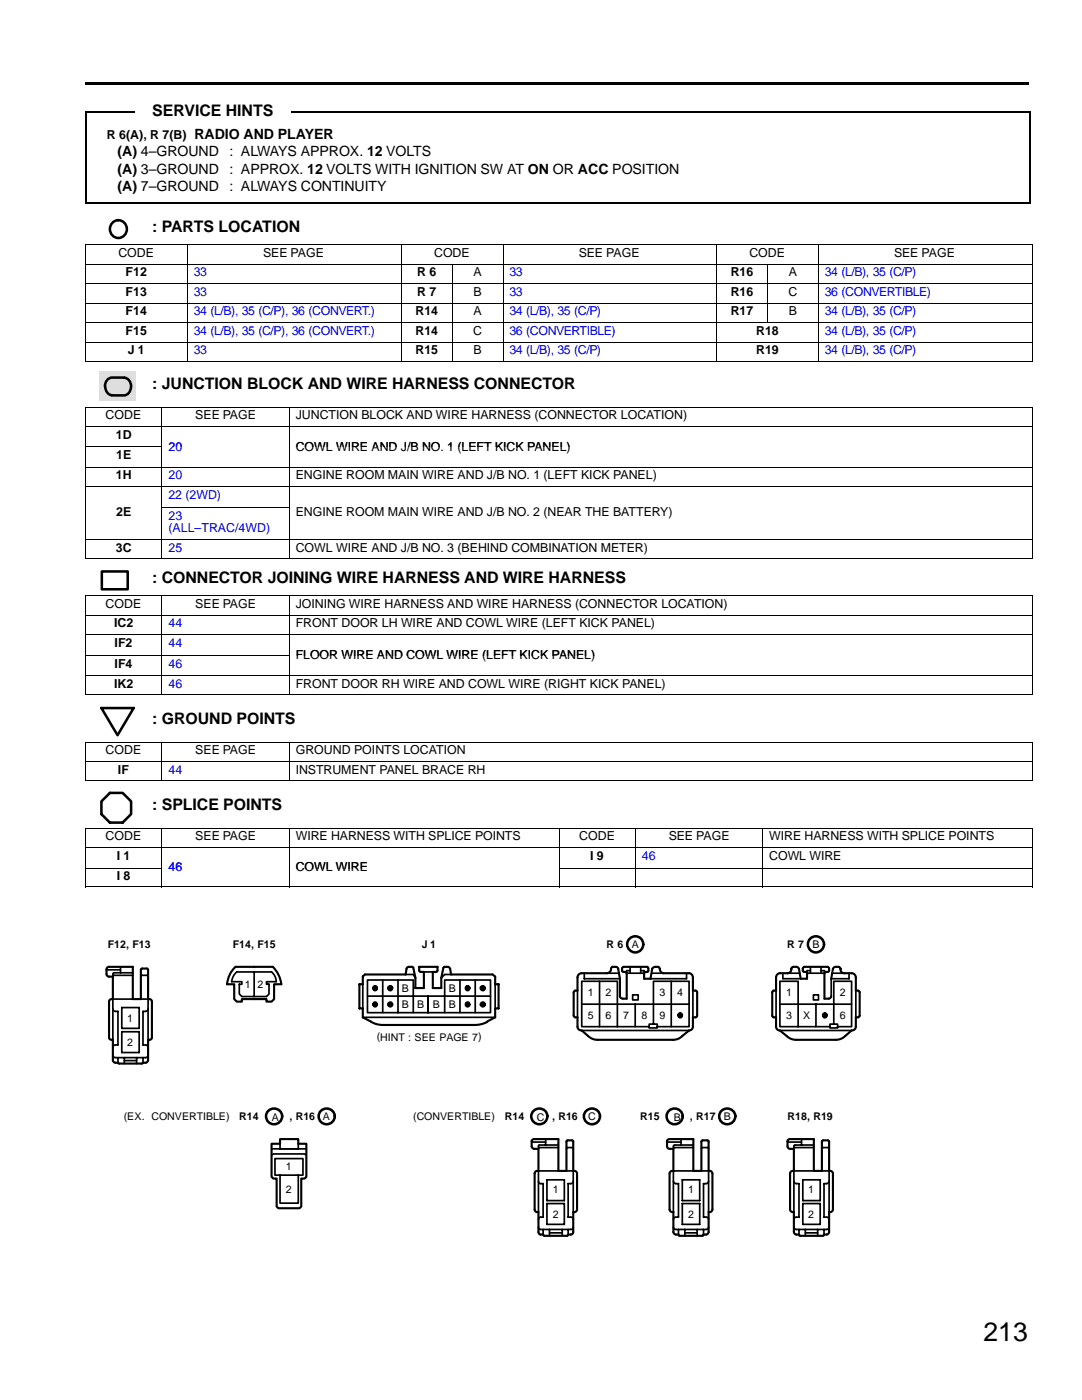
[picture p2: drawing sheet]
<svg xmlns="http://www.w3.org/2000/svg" width="216mm" height="279mm" viewBox="0 0 216 279" stroke-linecap="round" stroke-linejoin="round" font-family="sans-serif">
<path d="M17 16.5h188.3v.5h-188.3z" fill-rule="evenodd" fill="#000"/>
<path d="M17 22.4h188.7M17.1 22.3v18.3M205.5 22.3v18.3M17 40.5h188.7" fill="none" stroke="#000" stroke-width=".25"/>
<circle cx="23.6" cy="45.7" r="1.74" fill="none" stroke="#000" stroke-width=".51"/>
<g fill="none" stroke="#000" stroke-width=".2">
<path d="M17 48.8h189.1M17 52.7h189.1M17 56.6h189.1M17.1 48.8v23.3M37.4 48.8v23.3M80.1 48.8v23.3M90.2 52.7v19.4M100.4 48.8v23.3M143 48.8v23.3M153.1 52.7v11.6M163.3 48.8v23.3M206 48.8v23.3"/>
<path d="M17 60.5h189.1M17 64.4h189.1M17 68.3h189.1M17 72.1h189.1"/>
</g>
<g fill="#dedede">
<path d="M19.9 74.2h7.3v5.9h-7.3z" fill-rule="evenodd"/>
<path d="M21.5 75.7l.9-.3h2.3a1.8 1.8 0 0 1 1.2 2.8l-.7 .6-2.8 .1a1.65 1.65 0 0 1-1.4-1.8h-.1a1.95 1.95 0 0 1 .6-1.4z" fill-rule="evenodd"/>
</g>
<g fill="none" stroke="#000" stroke-width=".51">
<path d="M21.5 75.7l.9-.3h2.3a1.8 1.8 0 0 1 1.2 2.8l-.7 .6-2.8 .1a1.65 1.65 0 0 1-1.4-1.8h-.1a1.95 1.95 0 0 1 .6-1.4zM20.3 114h5.2v3.6h-5.2zM20.2 141.3h6.5l-3.2 5.4z"/>
<circle cx="23.2" cy="161.2" r="3.2"/>
<circle cx="126.8" cy="188.5" r="1.6"/>
<circle cx="162.8" cy="188.5" r="1.61"/>
<circle cx="54.7" cy="222.8" r="1.6"/>
<circle cx="65.2" cy="222.8" r="1.6"/>
<circle cx="107.6" cy="222.8" r="1.59"/>
<circle cx="118.1" cy="222.8" r="1.59"/>
<circle cx="134.6" cy="222.8" r="1.6"/>
<circle cx="145.1" cy="222.8" r="1.6"/>
</g>
<g fill="none" stroke="#000" stroke-width=".2">
<path d="M17 81.2h189.1M17 85.1h189.1M17 89.2h15.3M17 93.3h189.1M17 97.2h189.1M17.1 81.2v30.3M32.3 81.2v30.3M57.7 81.2v30.3M206 81.2v30.3M17 107.7h189.1M17 111.5h189.1M17 118.9h189.1"/>
<path d="M17.1 118.9v19.8M32.3 101.2h25.4M32.3 118.9v19.8M57.7 118.9v19.8M206 118.9v19.8M17 122.8h189.1M17 126.7h189.1M17 130.8h40.7M17 134.8h189.1M17 138.6h189.1M17 148.1h189.1M17 152h189.1"/>
<path d="M17 155.8h189.1M17.1 148.1v7.8M32.3 148.1v7.8M57.7 148.1v7.8M206 148.1v7.8M17 165.3h189.1M17 169.2h189.1M17 173.3h15.3M17 177h189.1M17.1 165.3v11.7M32.3 165.3v11.7M57.7 165.3v11.7"/>
<path d="M111.5 173.3h94.6M111.5 165.3v11.7M126.8 165.3v11.7M152.2 165.3v11.7M206 165.3v11.7"/>
</g>
<path d="M21.5 193h5v6.4h1.6v-6l.3-.1 1.1 .1v6a.57 .57 0 0 1 .8 .5v7.2a.58 .58 0 0 1-.8 .4v4.1l-.2 .4-.8 .1-.2 .2h-4.5l-.3-.2-.7-.1-.3-.4v-4.1a.58 .58 0 0 1-.7-.4v-7.2a.57 .57 0 0 1 .7-.5v-4.5l-1-.1a1.6 1.6 0 0 1-.2-1.6zM47 193h7.4l.8 .8 .5 1 .4 1.6h-1.4v3l-.5 .5h-1v-.5h-4.9v.5h-1.1l-.5-.5v-3h-1.4l.2-1.1 .5-1zM115.5 194.5l.6-.3h5a.95 .95 0 0 0 .9-1l.1-.2a1.24 1.24 0 0 1 1.2 .2 17.7 17.7 0 0 1 .5 5.8l.5 .3h.8v-5l-.2-.3-.7-.1-.1-.6 .2-.3h5v.9l-.7 .2-.1 1.2h1.3l.3-1.9a.92 .92 0 0 1 1.5-.2l.1 .2a.84 .84 0 0 0 .7 .8h5.1a.84 .84 0 0 1 .8 .9v2.6h.6l.2 .3v4.7l-.2 .3h-.6v1.9a.76 .76 0 0 1-.8 .8 7 7 0 0 1-2.4 1.7l-.8 .1h-15.1l-.8-.1a5.9 5.9 0 0 1-2.3-1.7 .78 .78 0 0 1-.9-.8v-1.9h-.6l-.1-.3v-4.7l.1-.3h.6v-2.6zM165.9 195.3l.4-2.1a1.04 1.04 0 0 1 1.4 0v.2a.72 .72 0 0 0 .8 .8h1.4a.85 .85 0 0 1 .9 .9v2.6h.6l.1 .3v4.7l-.1 .3h-.6v1.9a.78 .78 0 0 1-.9 .8 5.9 5.9 0 0 1-2.3 1.7l-.8 .1h-8l-.8-.1a6.7 6.7 0 0 1-2.4-1.7 .76 .76 0 0 1-.7-.8v-1.9h-.7l-.1-.3v-4.7l.1-.3h.7v-2.6a.84 .84 0 0 1 .7-.9h1.5a.94 .94 0 0 0 .9-1 1.06 1.06 0 0 1 1.3 0l.5 2.1h1.2v-1.2l-.6-.2-.2-.2v-.4l.2-.3h4.9l.1 .3v.6l-.7 .1-.2 .3v5l1.1-.1 .3-.4M97.2 203.9l1.6-.9v-1.7h.7v-4.9h-.7v-1.5l-.5-.4h-8.3l-.3-1.3a1 1 0 0 0-1.2-.1l-.4 2.1v2h-1.7v-3.2l.8-.1 .1-.9h-3.6v.9l.9 .1v3.2h-1.7v-2l-.6-2.2a1.2 1.2 0 0 0-1.1 .2l-.3 1.3h-8.1l-.4 .4v1.5h-.7v4.9h.7v1.7l2.5 1.3 1.6 .3h18.2l1.5-.2 1-.4M54.2 228.3h1.7v-1h3.6v1h1.6v6.6l-.3 .3h-.7v5.6l-.3 .3h-4.3l-.3-.3v-5.6h-.7l-.3-.3zM106.2 227.5l.4-.2h4.8v6.4h1.6l.1-6 1.2-.1 .1 .2v5.9a.6 .6 0 0 1 .7 .5v7.2a.6 .6 0 0 1-.7 .5l-.1 4.2-.1 .2-.8 .1-.3 .2h-4.5l-.2-.2-.8-.1-.2-.4v-4a.56 .56 0 0 1-.7-.5v-7.2a.56 .56 0 0 1 .7-.5v-4.4h-.8l-.4-.3zM133.2 227.5l.4-.2h4.7v6.4h1.7v-5.9l.2-.2h1.1l.1 .2v5.9a.6 .6 0 0 1 .8 .5v7.2a.6 .6 0 0 1-.8 .5v4l-.3 .4-.7 .1-.3 .2h-4.5l-.2-.2-.8-.1-.2-.4v-4a.6 .6 0 0 1-.8-.5v-7.2a.6 .6 0 0 1 .8-.5v-4.4h-.8l-.4-.3zM157.2 227.5l.4-.2h4.8v6.4h1.6v-5.9l.3-.2h1l.1 6.1a.6 .6 0 0 1 .8 .5v7.2a.6 .6 0 0 1-.8 .5v4l-.2 .4-.8 .1-.2 .2h-4.5l-.3-.2-.7-.1-.3-.4v-4a.6 .6 0 0 1-.8-.5v-7.2a.6 .6 0 0 1 .8-.5v-4.4h-.8l-.4-.3z" fill="none" stroke="#000" stroke-width=".42"/>
<g fill="none" stroke="#000" stroke-width=".34">
<path d="M21.3 193.5h2.7M24 193v1.1M26.5 194.1h-3.7l-.3 .3v.5l.3-.3h3.7M26.5 199.4h-4v8.1M28.1 194.9l.3-.3h.9l.2 .3M28.1 199.4h1.4v8.1M46.9 194.3l.3-.3h7a2.55 2.55 0 0 1 .9 1.9h-1.9v.5h.5v2l-.5 .5h-4.9l-.5-.5v-2h.5v-.5h-2.1l.3-.8zM50.7 194v4.9M72.4 196.4v4.9M73.3 198.8h9.2v3.3M74.8 196.9v.6M74.9 196.9v.6"/>
<path d="M76.4 195.6v6.5M77.8 196.9v.6M78 196.9v.6M79.4 195.6h-6.1v6.5h6.1M80.9 194.5h1.6l.4 .7M84.6 194h1.8M85.4 198.8h-2.9v-3.2h-3.1v6.5h6M85.4 198.8h3.3v-3.2h9.2v6.5h-12.5M85.4 198.8v3.3M90 194.5h-1.3l-.6 .7M91.8 195.6v6.5M93.2 196.9v.6"/>
<path d="M93.4 196.9v.6M94.8 195.6v6.5M96.3 196.9v.6M96.4 196.9v.6M97.9 198.8h-9.2v3.3M98.8 196.4v4.9M115.2 197.7v5.3M116.6 194.2v1.1h7.1M119.6 195.8v9.1M121.1 194.2h2.4M125.1 194.2h3.4M125.7 193.7h-.6v.6"/>
<path d="M125.7 193v1.2M126.2 198.5h1.1v1.1h-1.1zM127.8 193.7h.7v.6M127.8 193v1.2M130 194.2h2.4M133.9 195.8v9.1M137 194.2v1.1h-7.2M138.3 197.7v5.3M154.9 197.7v5.3M156.2 194.2v1.1h3.6M157.1 194.2h2.5M161 194.2h3.5"/>
<path d="M161.7 193.7h-.7v.6M161.7 193v1.2M162.3 198.5h1v1.1h-1zM163.8 193.7h.7v.6M163.8 193v1.2M166 194.2h2.5M169.4 194.2v1.1h-3.5v3.5M170.8 197.7v5.3M22.5 210.6l.3 .4 .2 .1h6l.3-.1 .2-.4M22.5 201.3l.3 .5h.7v6.7l-.7 .1-.3 .4M23.5 211.1v1M24.3 201.1h3.5v4.1h-3.5z"/>
<path d="M24.3 205.9h3.5v4.2h-3.5zM24.8 211.1v1.2M24.8 211.7h2.5M27.3 211.1v1.2M28.5 211.1v1M29.5 201.3l-.2 .5h-.8v6.7l.8 .1 .2 .4M72.4 203h26.4M74.8 200.2v.5M74.9 200.2v.5M77.8 200.2v.5M78 200.2v.5M93.2 200.2v.5"/>
<path d="M93.4 200.2v.5M96.3 200.2v.5M96.4 200.2v.5M116.1 200.4h21.4M116.1 205.7h21.4M123.2 204.9v-9.1h-7.1v9.1h13.4M126.7 200.4v4.5M129.5 204.4h1.6v.7h-1.6zM130.4 204.4v-8.6h7.1v9.1h-6.4M135.6 202.3v.6M135.8 202.4v.5M155.6 200.4h14.3"/>
<path d="M155.6 205.7h14.3M159.3 204.9v-9.1h-3.7v9.1h10M162.8 200.4v4.5M164.5 202.3v.6M164.7 202.4v.5M165.6 204.4h1.5v.7h-1.5zM166.4 204.4v-8.6h3.5v9.1h-2.8M54.2 230.5l.3-.2h6.3l.3 .2M54.2 229.3h6.9M54.9 231.2h5.6v3.3h-5.6zM55.9 234.5v5.6h3.6v-5.6M55.9 228.3v1"/>
<path d="M59.5 228.3v1M106.1 227.9h2.8M107.4 235.7l.2 .4 .8 .1v6.7l-.8 .1-.2 .4M108.9 227.3v1.2M109.1 235.5h3.5v4.1h-3.5zM111.4 228.5h-3.8l-.2 .3v.5l.2-.3h3.8M111.4 233.7h-4v8.2M113 229.3l.3-.3 1 .1 .1 .2M113 233.7h1.4v8.2M114.4 235.7l-.2 .4-.8 .1v6.7l.8 .1 .2 .4M133.1 227.9h2.8M134.4 235.7l.2 .4 .8 .1v6.7l-.8 .1-.2 .4"/>
<path d="M135.9 227.3v1.2M136.1 235.5h3.5v4.1h-3.5zM138.3 228.5h-3.7l-.2 .3v.5l.2-.3h3.7M138.3 233.7h-3.9v8.2M140 229.3l.2-.3 1.1 .1 .1 .2M140 233.7h1.4v8.2M141.4 235.7l-.3 .4-.7 .1v6.7l.7 .1 .3 .4M157.1 227.9h2.8M158.4 235.7l.3 .4 .7 .1v6.7l-.7 .1-.3 .4M159.9 227.3v1.2M160.2 235.5h3.5v4.1h-3.5zM162.4 228.5h-3.7l-.3 .1v.7l.3-.3h3.7"/>
<path d="M162.4 233.7h-4v8.2M164 229.3l.3-.3h.9l.2 .3M164 233.7h1.4v8.2M165.4 235.7l-.2 .4-.8 .1v6.7l.8 .1 .2 .4M107.4 244.9l.1 .2 .4 .3h6l.3-.1 .2-.4M108.4 245.4v1M109.1 240.2h3.5v4.1h-3.5zM109.6 245.4v1.2M109.6 246h2.6M112.2 245.4v1.2M113.4 245.4v1M134.4 244.9v.2l.5 .3h6l.4-.3 .1-.2"/>
<path d="M135.4 245.4v1M136.1 240.2h3.5v4.1h-3.5zM136.7 246h2.4M136.7 245.4v1.2M139.1 245.4v1.2M140.4 245.4v1M158.4 244.9l.1 .2 .4 .3h6l.5-.3v-.2M159.4 245.4v1M160.2 240.2h3.5v4.1h-3.5zM160.7 246h2.5M160.7 245.4v1.2M163.2 245.4v1.2"/>
<path d="M164.4 245.4v1"/>
<circle cx="74.8" cy="197.2" r=".45"/>
<circle cx="74.8" cy="197.2" r=".34"/>
<circle cx="77.9" cy="197.2" r=".45"/>
<circle cx="77.9" cy="197.2" r=".34"/>
<circle cx="93.3" cy="197.2" r=".45"/>
<circle cx="93.3" cy="197.2" r=".34"/>
<circle cx="96.3" cy="197.2" r=".45"/>
<circle cx="96.4" cy="197.2" r=".34"/>
<circle cx="74.8" cy="200.4" r=".44"/>
<circle cx="74.8" cy="200.5" r=".34"/>
<circle cx="77.9" cy="200.4" r=".45"/>
<circle cx="77.9" cy="200.5" r=".34"/>
<circle cx="93.3" cy="200.4" r=".44"/>
<circle cx="93.3" cy="200.5" r=".34"/>
<circle cx="96.3" cy="200.4" r=".45"/>
<circle cx="96.4" cy="200.5" r=".34"/>
<circle cx="135.7" cy="202.6" r=".45"/>
<circle cx="135.7" cy="202.6" r=".33"/>
<circle cx="164.6" cy="202.6" r=".45"/>
<circle cx="164.6" cy="202.6" r=".33"/>
</g>
<path d="M27 20.1h31v4h-31z" fill-rule="evenodd" fill="#fff"/>
<text font-size="5.3" x="196.3" y="267.5">213</text>
<g font-size="3.2">
<text x="30.4" y="23.1">SERVICE HINTS</text>
<text x="30.4" y="46.2">: PARTS LOCATION</text>
<text x="30.4" y="77.6">: JUNCTION BLOCK AND WIRE HARNESS CONNECTOR</text>
<text x="30.4" y="116.3">: CONNECTOR JOINING WIRE HARNESS AND WIRE HARNESS</text>
<text x="30.4" y="144.5">: GROUND POINTS</text>
<text x="30.4" y="161.7">: SPLICE POINTS</text>
</g>
<g font-size="2.8">
<text x="38.8" y="27.7">RADIO AND PLAYER</text>
<text x="23.5" y="31.2">(A) 4–GROUND</text>
<text x="23.5" y="34.6">(A) 3–GROUND</text>
<text x="45.8" y="31.2">: ALWAYS APPROX. 12 VOLTS</text>
<text x="45.8" y="34.6">: APPROX. 12 VOLTS WITH IGNITION SW AT ON OR ACC POSITION</text>
<text x="23.5" y="38.1">(A) 7–GROUND</text>
<text x="45.8" y="38.1">: ALWAYS CONTINUITY</text>
</g>
<g font-size="2.5">
<text x="21.3" y="27.7">R 6(A), R 7(B)</text>
<text x="23.6" y="51.2">CODE</text>
<text x="52.5" y="51.2">SEE PAGE</text>
<text x="86.6" y="51.2">CODE</text>
<text x="115.5" y="51.2">SEE PAGE</text>
<text x="149.5" y="51.2">CODE</text>
<text x="178.4" y="51.2">SEE PAGE</text>
<text x="25.1" y="55.1">F12</text>
<text x="25.1" y="59">F13</text>
<text x="83.2" y="55.1">R 6</text>
<text x="83.2" y="59">R 7</text>
<text x="94.5" y="55.1">A</text>
<text x="94.5" y="59">B</text>
<text x="145.8" y="55.1">R16</text>
<text x="145.8" y="59">R16</text>
<text x="157.3" y="59">C</text>
<text x="157.4" y="55.1">A</text>
<text x="25.1" y="62.9">F14</text>
<text x="82.9" y="62.9">R14</text>
<text x="94.5" y="62.9">A</text>
<text x="145.8" y="62.9">R17</text>
<text x="157.4" y="62.9">B</text>
<text x="25.1" y="66.8">F15</text>
<text x="25.5" y="70.7">J 1</text>
<text x="82.9" y="66.8">R14</text>
<text x="82.9" y="70.7">R15</text>
<text x="94.4" y="66.8">C</text>
<text x="94.5" y="70.7">B</text>
<text x="150.9" y="66.8">R18</text>
<text x="150.9" y="70.7">R19</text>
<text x="21.1" y="83.7">CODE</text>
<text x="38.9" y="83.7">SEE PAGE</text>
<text x="59" y="83.7">JUNCTION BLOCK AND WIRE HARNESS (CONNECTOR LOCATION)</text>
<text x="23.1" y="87.6">1D</text>
<text x="23.1" y="95.7">1H</text>
<text x="23.2" y="91.7">1E</text>
<text x="59" y="90">COWL WIRE AND J/B NO 1 (LEFT KICK PANEL)</text>
<text x="59" y="90">COWL WIRE AND J/B NO. 1 (LEFT KICK PANEL)</text>
<text x="59" y="95.7">ENGINE ROOM MAIN WIRE AND J/B NO. 1 (LEFT KICK PANEL)</text>
<text x="23.2" y="103">2E</text>
<text x="59" y="103">ENGINE ROOM MAIN WIRE AND J/B NO. 2 (NEAR THE BATTERY)</text>
<text x="23.1" y="110.1">3C</text>
<text x="59" y="110.1">COWL WIRE AND J/B NO. 3 (BEHIND COMBINATION METER)</text>
<text x="21.1" y="121.3">CODE</text>
<text x="22.8" y="125.2">IC2</text>
<text x="38.9" y="121.3">SEE PAGE</text>
<text x="59" y="121.3">JOINING WIRE HARNESS AND WIRE HARNESS (CONNECTOR LOCATION)</text>
<text x="59" y="125.2">FRONT DOOR LH WIRE AND COWL WIRE (LEFT KICK PANEL)</text>
<text x="22.9" y="129.2">IF2</text>
<text x="59" y="131.6">FLOOR WIRE AND COWL WIRE (LEFT KICK PANEL)</text>
<text x="22.8" y="137.2">IK2</text>
<text x="22.9" y="133.3">IF4</text>
<text x="59" y="137.2">FRONT DOOR RH WIRE AND COWL WIRE (RIGHT KICK PANEL)</text>
<text x="21.1" y="150.5">CODE</text>
<text x="23.5" y="154.4">IF</text>
<text x="38.9" y="150.5">SEE PAGE</text>
<text x="59" y="150.5">GROUND POINTS LOCATION</text>
<text x="59" y="154.4">INSTRUMENT PANEL BRACE RH</text>
<text x="21.1" y="167.7">CODE</text>
<text x="38.9" y="167.7">SEE PAGE</text>
<text x="59" y="167.7">WIRE HARNESS WITH SPLICE POINTS</text>
<text x="115.6" y="167.7">CODE</text>
<text x="133.4" y="167.7">SEE PAGE</text>
<text x="153.5" y="167.7">WIRE HARNESS WITH SPLICE POINTS</text>
<text x="23.3" y="171.7">I 1</text>
<text x="59" y="173.7">COWL WIRE</text>
<text x="117.8" y="171.7">I 9</text>
<text x="153.5" y="171.7">COWL WIRE</text>
<text x="23.3" y="175.6">I 8</text>
</g>
<g font-size="2.5" fill="#00f">
<text x="38.7" y="55.1">33</text>
<text x="38.7" y="59">33</text>
<text x="101.7" y="55.1">33</text>
<text x="101.7" y="59">33</text>
<text x="164.6" y="55.1">34 (L/B), 35 (C/P)</text>
<text x="164.6" y="59">36 (CONVERTIBLE)</text>
<text x="38.7" y="62.9">34 (L/B), 35 (C/P), 36 (CONVERT.)</text>
<text x="101.7" y="62.9">34 (L/B), 35 (C/P)</text>
<text x="164.6" y="62.9">34 (L/B), 35 (C/P)</text>
<text x="38.7" y="66.8">34 (L/B), 35 (C/P), 36 (CONVERT.)</text>
<text x="38.7" y="70.7">33</text>
<text x="101.7" y="66.8">36 (CONVERTIBLE)</text>
<text x="101.7" y="70.7">34 (L/B), 35 (C/P)</text>
<text x="164.6" y="66.8">34 (L/B), 35 (C/P)</text>
<text x="164.6" y="70.7">34 (L/B), 35 (C/P)</text>
<text x="33.6" y="90">20</text>
<text x="33.6" y="95.7">20</text>
<text x="33.6" y="99.7">22 (2WD)</text>
<text x="33.6" y="103.7">23</text>
<text x="33.6" y="106.2">(ALL–TRAC/4WD)</text>
<text x="33.6" y="110.1">25</text>
<text x="33.6" y="125.2">44</text>
<text x="33.6" y="129.2">44</text>
<text x="33.6" y="133.3">46</text>
<text x="33.6" y="137.2">46</text>
<text x="33.6" y="154.4">44</text>
<text x="33.6" y="173.7">46</text>
<text x="128.1" y="171.7">46</text>
</g>
<g font-size="2.1">
<text x="21.5" y="189.1">F12, F13</text>
<text x="46.5" y="189.1">F14, F15</text>
<text x="84.2" y="189.1">J 1</text>
<text x="121" y="189.1">R 6</text>
<text x="126.1" y="189.1">A</text>
<text x="157.1" y="189.1">R 7</text>
<text x="162.1" y="189.1">B</text>
<text x="48.9" y="197.1">1 2</text>
<text x="80.2" y="198">B</text>
<text x="89.6" y="198">B</text>
<text x="25.4" y="203.9">1</text>
<text x="80.2" y="201.2">B</text>
<text x="83.2" y="201.2">B</text>
<text x="86.4" y="201.2">B</text>
<text x="89.6" y="201.2">B</text>
<text x="117.3" y="198.8">1</text>
<text x="117.3" y="203.3">5</text>
<text x="120.8" y="198.8">2</text>
<text x="120.8" y="203.3">6</text>
<text x="124.4" y="203.3">7</text>
<text x="128" y="203.3">8</text>
<text x="131.6" y="198.8">3</text>
<text x="131.6" y="203.3">9</text>
<text x="135.1" y="198.8">4</text>
<text x="156.9" y="198.8">1</text>
<text x="156.9" y="203.3">3</text>
<text x="160.3" y="203.3">X</text>
<text x="167.6" y="198.8">2</text>
<text x="167.6" y="203.3">6</text>
<text x="25.4" y="208.7">2</text>
<text x="75.2" y="207.6">(HINT : SEE PAGE 7)</text>
<text x="24.7" y="223.4">(EX. CONVERTIBLE)</text>
<text x="47.8" y="223.5">R14</text>
<text x="54.3" y="223.8">A</text>
<text x="57.7" y="223.5">, R16</text>
<text x="64.4" y="223.5">A</text>
<text x="82.5" y="223.4">(CONVERTIBLE)</text>
<text x="100.8" y="223.5">R14</text>
<text x="107.1" y="223.8">C</text>
<text x="110.2" y="223.5">, R16</text>
<text x="117.3" y="223.5">C</text>
<text x="127.8" y="223.5">R15</text>
<text x="134.5" y="223.8">B</text>
<text x="137.7" y="223.5">, R17</text>
<text x="144.4" y="223.5">B</text>
<text x="157.1" y="223.5">R18, R19</text>
<text x="57.1" y="233.6">1</text>
<text x="57.1" y="238.1">2</text>
<text x="110.3" y="238.2">1</text>
<text x="137.3" y="238.2">1</text>
<text x="161.3" y="238.2">1</text>
<text x="110.3" y="243">2</text>
<text x="137.3" y="243">2</text>
<text x="161.3" y="243">2</text>
</g>
</svg>
